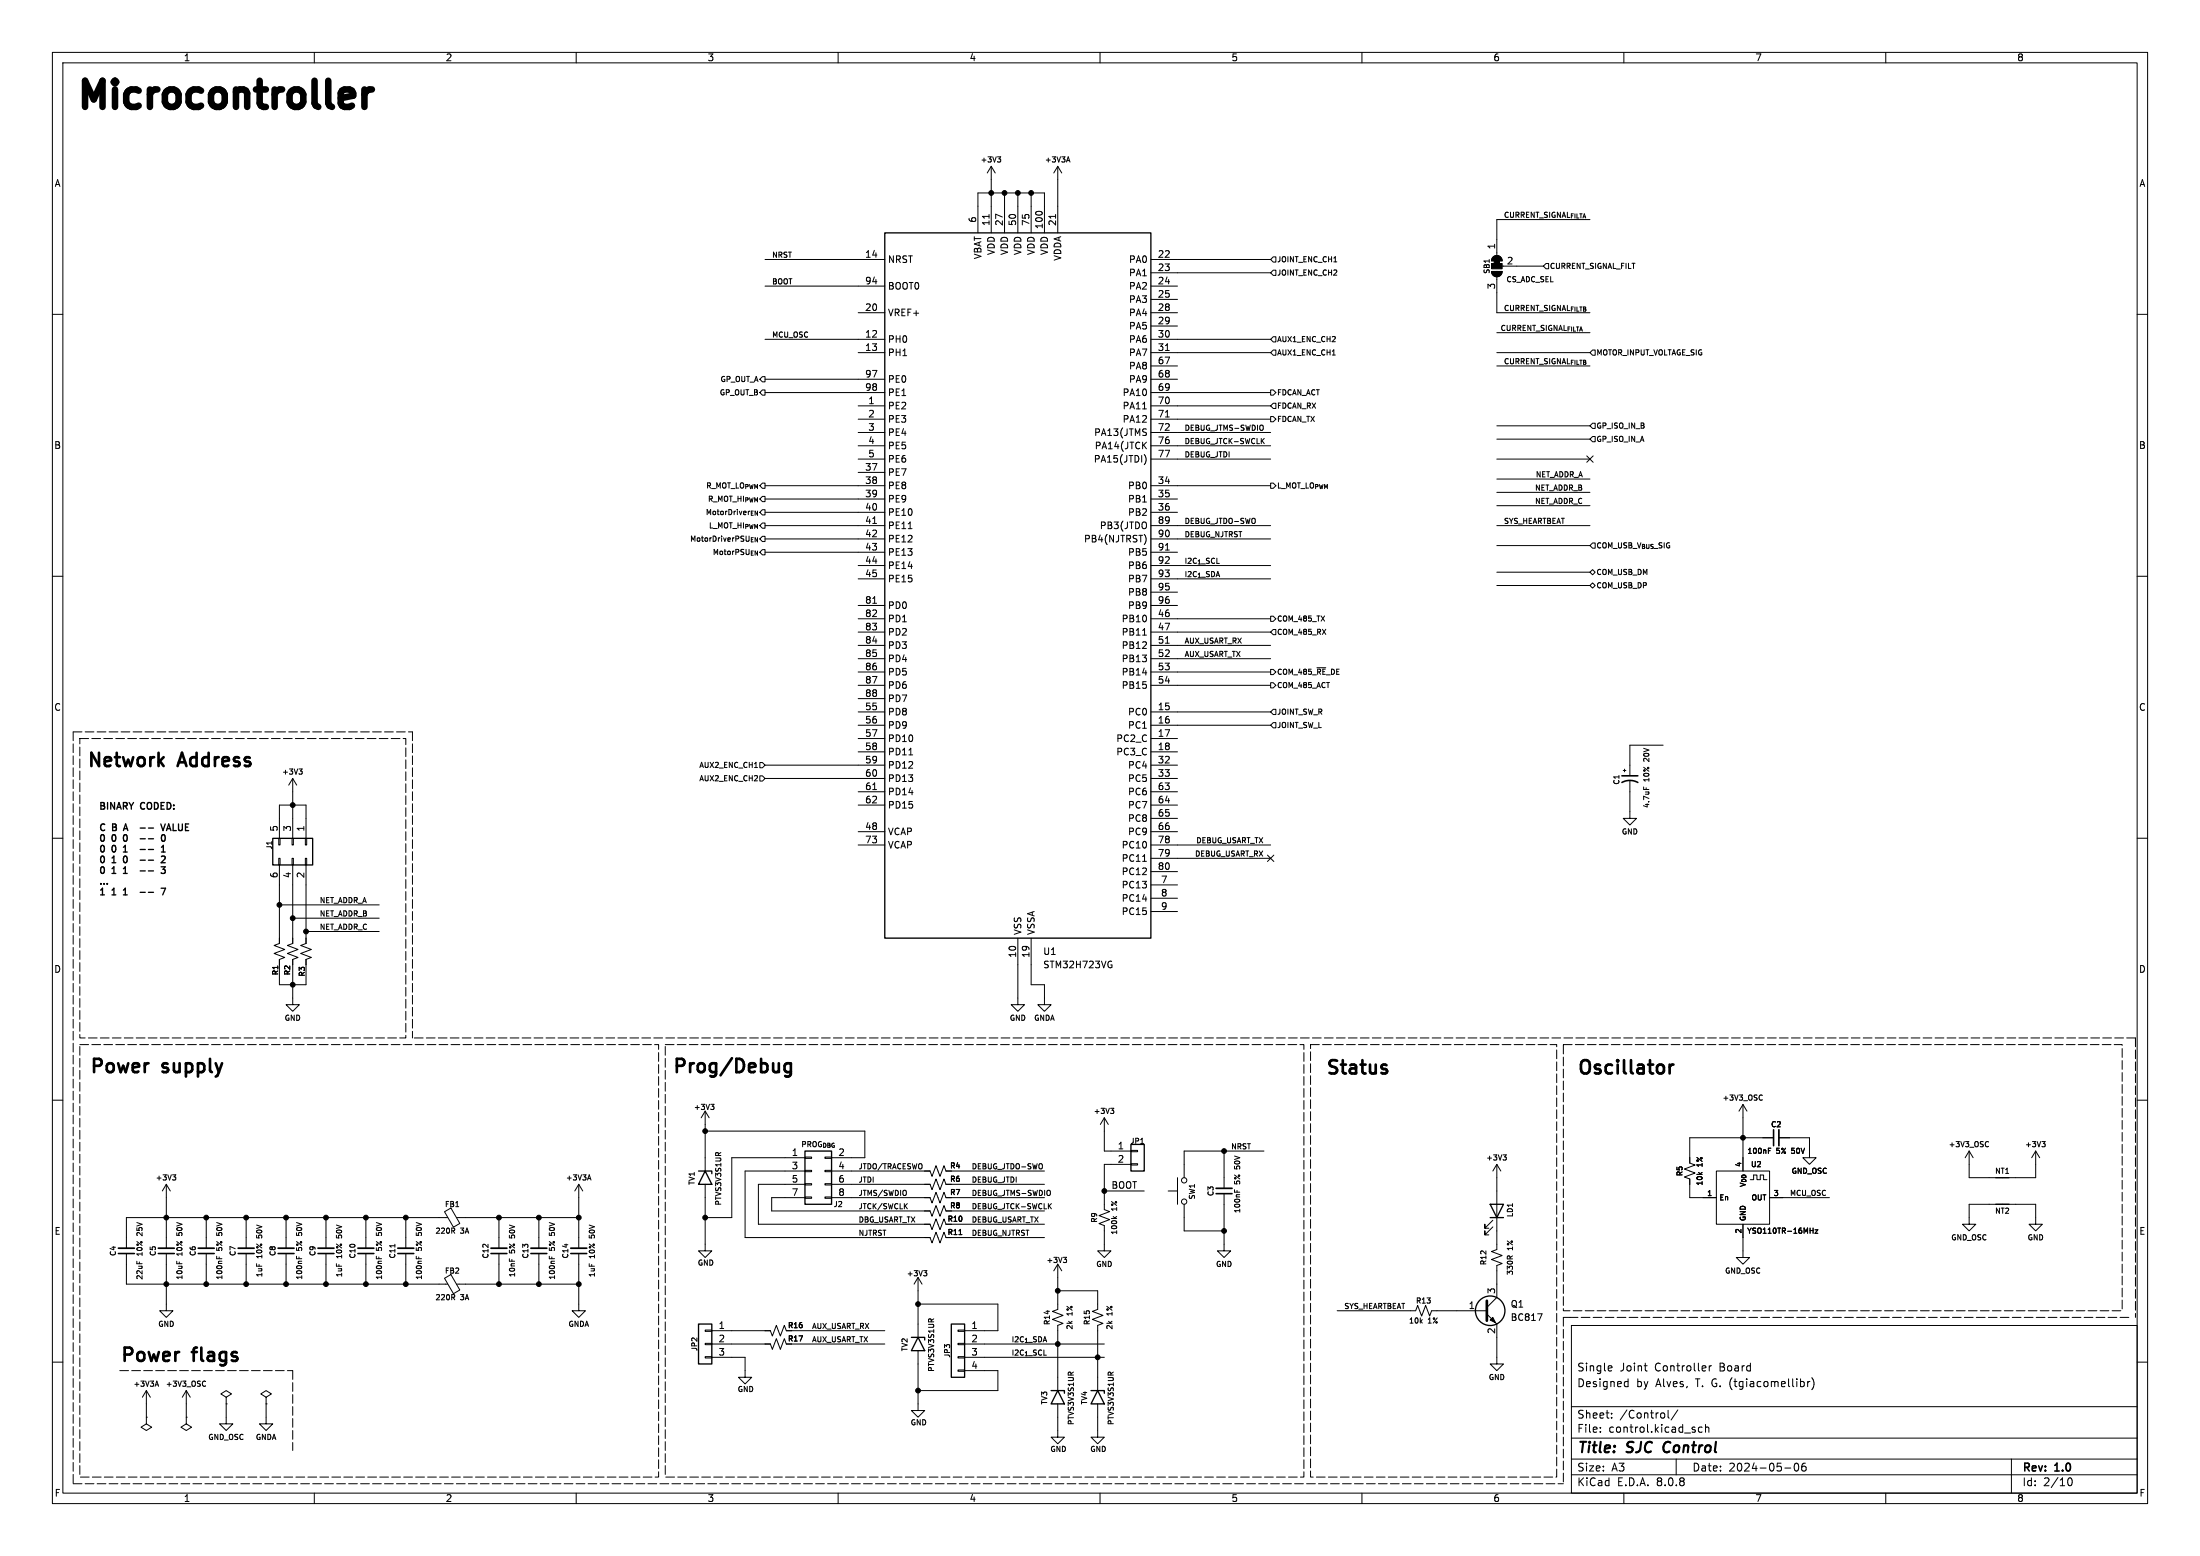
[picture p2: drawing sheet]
<svg xmlns="http://www.w3.org/2000/svg" width="420mm" height="297mm" viewBox="0 0 420 297" stroke-linecap="round" stroke-linejoin="round" font-family="sans-serif">
<g fill="none" stroke="#000" stroke-width=".19">
<path d="M10 10h400v277h-400zM12 12h396v273h-396zM60 10v2M110 10v2M160 10v2M210 10v2M260 10v2M310 10v2M360 10v2M189.2 31.8l-.7 1.2M189.2 31.8v12.7M189.2 31.8l.8 1.2"/>
<path d="M190.4 29.9h.6l-.3 .4 .3 .1v.3l-.2 .2h-.2M191.8 36.8v7.7M194.3 36.8v7.7M196.8 36.8v7.7M201.9 31.8v12.7M201.9 31.8l-.7 1.2M201.9 31.8l.8 1.2M203.7 30.6h.5M203.9 29.9l.4 1M146 49.5h22.9M146 54.6h22.9M163.8 59.7h5.1"/>
<path d="M186.7 44.5v-7.7h12.7v7.7M188.8 40.9v.8M201.5 40.9v.8M219.7 49.5h22.9M219.7 59.7h5.1M219.7 52.1h22.9M219.7 54.6h5.1M219.7 57.2h5.1M243.1 49h.5v1h-.5l-.5-.5zM243.1 51.6h.5v1h-.5l-.5-.5zM284.7 51.8h2.1a1.02 1.02 0 0 1-1.1 1 1.02 1.02 0 0 1-1-1zM285 49.1a1.02 1.02 0 0 1 1.1-.3 1.02 1.02 0 0 1 .7 1h-2.1z"/>
<path d="M285.7 52.8v6.9h17.8M286.8 50.8h7.8M295.1 50.3h.5v1h-.5l-.5-.5zM303.5 41.9h-17.8v6.9M10 60h2M145.5 71.9h.5v1h-.5l-.4-.5zM145.5 74.4h.5v1h-.5l-.4-.5zM146 64.8h22.9M146 72.4h22.9M146 74.9h22.9M163.8 77.5h5.1M163.8 67.3h5.1"/>
<path d="M218.1 78h.8M219.7 77.5h22.9M219.7 64.8h22.9M219.7 67.3h22.9M219.7 62.2h5.1M219.7 69.9h5.1M219.7 72.4h5.1M219.7 74.9h22.9M222.5 66.9h.7M222.5 79.6h.7M242.6 79.5h.5l.5 .5-.5 .5h-.5zM242.6 74.4h.5l.5 .5-.5 .5h-.5z"/>
<path d="M243.1 66.8h.5v1h-.5l-.5-.5zM243.1 64.3h.5v1h-.5l-.5-.5zM243.1 77h.5v1h-.5l-.5-.5zM254.3 67.8h.6M285.7 67.3h17.8M285.7 69.9h17.8M285.7 63.5h17.8M303.5 67.3l.5-.5h.5v1h-.5zM408 60h2M145.5 97.3h.5v1h-.5l-.4-.5zM146 92.7h22.9M146 95.3h22.9"/>
<path d="M146 97.8h22.9M163.8 80h5.1M163.8 82.6h5.1M163.8 90.2h5.1M163.8 85.1h5.1M163.8 87.6h5.1M166.6 99.9h.7M218.3 84.9l.6 .8M218.5 86.8a1.47 1.47 0 0 1-.1 1.9M218.7 81.9h.2M218.8 82.6v.4M218.9 84.4l-.8 .7"/>
<path d="M219.7 80h22.9M219.7 82.6h22.9M219.7 92.7h22.9M219.7 95.3h5.1M219.7 97.8h5.1M219.7 85.1h22.9M219.7 87.6h22.9M240.9 84.1l.5 .6M241 81.2l.2 .3-.2 .6M241.4 83.7l-.6 .6M242.6 92.2h.5l.5 .5-.5 .5h-.5zM285.7 87.6h17.8"/>
<path d="M285.7 81.3h17.8M285.7 83.8h17.8M285.7 94h17.8M285.7 96.5h17.8M285.7 91.4h17.8M302.9 87l1.2 1.2M303.5 81.3l.5-.5h.5v1h-.5zM304 83.3h.5v1h-.5l-.5-.5zM304.1 87l-1.2 1.2M10 110h2M145.5 102.4h.5v1h-.5l-.4-.5zM146 100.3h22.9"/>
<path d="M146 102.9h22.9M146 105.4h22.9M163.8 108h5.1M163.8 110.5h5.1M163.8 118.1h5.1M163.8 115.6h5.1M166.6 115.2h.7M173.4 100.9h.7M218.6 102.2l.2 .6-.2 .9M219.7 100.3h22.9M219.7 102.9h22.9M219.7 105.4h5.1"/>
<path d="M219.7 108h22.9M219.7 110.5h22.9M219.7 118.1h22.9M219.7 115.6h5.1M219.7 113h5.1M222.5 105h.7M242.6 117.6h.5l.5 .5-.5 .5h-.5zM285.7 100.3h17.8M285.7 111.8h17.8M285.7 109.2h17.8M285.7 104.1h17.8M303.5 109.2l.5-.5 .5 .5-.5 .5z"/>
<path d="M303.5 104.1l.5-.5h.5v1h-.5zM303.5 111.8l.5-.5 .5 .5-.5 .5zM408 110h2M163.8 135.9h5.1M163.8 138.4h5.1M163.8 120.7h5.1M163.8 123.2h5.1M163.8 125.7h5.1M163.8 128.3h5.1M163.8 130.8h5.1M163.8 133.4h5.1M218.1 121.2h.8"/>
<path d="M219.7 135.9h22.9M219.7 138.4h22.9M219.7 120.7h22.9M219.7 123.2h22.9M219.7 125.7h22.9M219.7 128.3h22.9M219.7 130.8h22.9M222.5 122.8h.7M242.6 130.3h.5l.5 .5-.5 .5h-.5zM242.6 127.8h.5l.5 .5-.5 .5h-.5zM243.1 120.2h.5v.9h-.5l-.5-.4zM243.1 135.4h.5v1h-.5l-.5-.5z"/>
<path d="M243.1 137.9h.5v1h-.5l-.5-.5zM251.4 127.5h1.7M10 160h2M55.9 148.6v11.4M55.9 148.6l-.8 1.3M55.9 148.6l.7 1.3M57.1 146.8h.6l-.3 .4 .2 .1 .1 .3-.2 .2h-.3M144 146.5h.6M145.1 145.5h.4l.5 .6-.5 .5h-.4zM145.1 148.1h.4l.5 .5-.5 .5h-.4zM146 146.1h22.9M146 148.6h22.9"/>
<path d="M163.8 141h5.1M163.8 143.5h5.1M163.8 158.8h5.1M163.8 151.1h5.1M163.8 153.7h5.1M166.6 150.7h.7M173.5 144.1h.7M219.7 141h5.1M219.7 143.5h5.1M219.7 146.1h5.1M219.7 148.6h5.1M219.7 158.8h5.1"/>
<path d="M219.7 151.1h5.1M219.7 153.7h5.1M219.7 156.2h5.1M309.9 147.1h.5M310.1 146.8v.5M311.1 149.1v7.1h1.3l-1.3 1.3-1.2-1.3h1.2M313.8 150.2v.5M317.5 142.2h-6.4v5.9M408 160h2M53.2 160h.3v1.3h-.3zM53.2 163.8h.3v1.3h-.3zM53.3 165.1v15l-1 .4 2.1 .7-2.1 .8 2.1 .8-1.1 .3v4.9h5.1v-4.9l1-.3-2-.8 2-.8-2-.7 1-.4v-15"/>
<path d="M53.3 160v-6.3h5.1v6.3M53.3 172.7h19.1M55.8 160h.2v1.3h-.2zM55.8 163.8h.2v1.3h-.2zM55.9 165.1v15l-1 .4 2 .7-2 .8 2 .8-1 .3v8.7h1.2l-1.2 1.2-1.3-1.2h1.3M55.9 175.3h16.5M58.3 160h.2v1.3h-.2zM58.3 163.8h.2v1.3h-.2zM58.4 177.8h14M163.8 161.3h5.1M194.3 179.1v12.7h1.3l-1.3 1.2-1.3-1.2h1.3M196.8 179.1v8.9h2.6v3.8h1.3l-1.3 1.2-1.3-1.2h1.3"/>
<path d="M218.1 164.4h.8M219.7 168.9h5.1M219.7 161.3h22.9M219.7 163.8h22.9M219.7 171.5h5.1M219.7 166.4h5.1M219.7 174h5.1M242 163.2l1.2 1.2M243.2 163.2l-1.2 1.2M211.9 183.5h.3M212 184.2h.3v.4l-.4 .1M10 210h2"/>
<path d="M134.6 215.9h30.5v5.1h-6.4M134.6 212.1v11.4M134.6 212.1l.8 1.3M134.6 212.1l-.7 1.3M135.7 210.8h.6l-.3 .4 .3 .1v.3l-.2 .2h-.3M210.8 213.4v6.3h5.1M210.8 213.4l-.7 1.2M210.8 213.4l.8 1.2M212 211.5h.6l-.3 .4 .3 .1v.4l-.2 .1h-.2M215.9 219.6h1.3v.2h-1.3zM217.8 218.3h.5M233.7 219.7v7.1"/>
<path d="M241.3 219.7h-15.2v5.1M332.7 210.8v12.7M332.7 210.8l-.7 1.3M332.7 210.8l.8 1.3M336.2 209l.2 .1M336.4 209.9l-.2 .1M337.6 219.6h.3M337.6 219.2h.5M338.6 217.2h-16v4.8l1 .4-2 .7 2 .8-2 .8 1 .3v3.6h5.1M339.6 217.2h5.8v3.8h1.3l-1.3 1.2-1.2-1.2h1.2M375.9 219.7v5.1h12.7v-5.1M375.9 219.7l-.7 1.3"/>
<path d="M375.9 219.7l.8 1.3M379.4 217.9l.2 .1M379.6 218.8l-.2 .1M388.6 219.7l-.7 1.3M388.6 219.7l.8 1.3M389.8 217.9h.6l-.3 .4 .3 .1v.3l-.2 .2h-.2M408 210h2M24.1 239.3v5.8h61.4M31.7 239.3v10.9h1.3l-1.3 1.3-1.2-1.3h1.2M31.7 226.1v12.2M31.7 226.1l-.7 1.2M31.7 226.1l.8 1.2"/>
<path d="M32.9 224.2h.7l-.4 .4 .3 .1 .1 .4-.2 .1h-.3M39.4 232.4v5.9M39.4 239.3v5.8M41.4 239.8v.5M41.8 239.9v.4M47 232.4v5.9M47 239.3v5.8M54.6 232.4v5.9M54.6 239.3v5.8M56.6 239.8v.5M57.1 239.9v.4M62.2 232.4v5.9"/>
<path d="M62.2 239.3v5.8M69.8 232.4v5.9M69.8 239.3v5.8M71.8 239.8v.5M72.3 239.9v.4M75.4 237.5v.6M77.5 232.4v5.9M77.5 239.3v5.8M79.5 239.8v.5M79.9 239.9v.4M84.9 231.3l1.2-.7 1.7 2.9-1.2 .7zM85.5 232.4h-61.4v5.9"/>
<path d="M86.5 234.9l.3 .5M86.8 234.5v.3M87.1 232.4h23.4M95.2 232.4v5.9M95.2 239.3v5.8M102.9 232.4v5.9M102.9 239.3v5.8M104.9 239.8v.5M105.3 239.9v.4M110.5 239.3v10.9h1.3l-1.3 1.3-1.3-1.3h1.3M110.5 226.1l-.8 1.2M110.5 226.1v12.2"/>
<path d="M110.5 226.1l.8 1.2M112.3 225h.4M112.5 224.2l.3 1M134.6 226.1v12.7h-1.3l1.3 1.2 1.3-1.2h-1.3M153.7 228.5h1.2v.2h-1.2zM153.7 225.9h1.2v.3h-1.2zM153.7 223.4h1.2v.2h-1.2zM153.7 220.9h1.2v.2h-1.2zM153.7 223.5h-11.5v12.7h35.3l.4 1 .8-2 .8 2 .7-2 .4 1M153.7 226.1h-8.9v7.6h32.7l.4 1 .8-2 .8 2 .7-2 .4 1M153.7 228.6h-6.4v2.5h30.2l.4 1.1 .8-2.1 .8 2.1 .7-2.1 .4 1h18.8M153.7 221h-14v11.4h-5.1"/>
<path d="M157.5 228.5h1.2v.2h-1.2zM157.5 225.9h1.2v.3h-1.2zM157.5 223.4h1.2v.2h-1.2zM157.5 220.9h1.2v.2h-1.2zM158.7 228.6h18.8l.4 1 .8-2 .8 2 .7-2 .4 1h18.8M158.7 223.5h18.8l.4 1 .8-2 .8 2 .7-2 .4 1h18.8M158.7 226.1h18.8l.4 1 .8-2.1 .8 2.1 .7-2.1 .4 1.1h18.8M172.8 230.2l.4 .5M173 227.3v.8M173.2 229.7l-.6 .6M181.6 236.2h17.8M181.6 233.7h17.8"/>
<path d="M183.1 235.7h.5M200.3 230.2l.4 .5M200.4 227.2l.1 .3-.1 .6M200.7 229.7l-.6 .6M203 240h.6l-.3 .4 .3 .1v.3l-.2 .2h-.3M210.8 227.3h7.6M212.5 232.2l.4 .4M213.2 232.2l-.4 .3M215.9 222.1h1.3v.3h-1.3zM215.9 222.2h-5.1v8.7l1 .4-2 .7 2 .8-2 .8 1 .3v4.9h-1.3l1.3 1.2 1.3-1.2h-1.3M223 227.3h1.8M224.8 224.8v5.1"/>
<path d="M226.1 229.9v5h7.6M233.7 227.8v11h-1.3l1.3 1.2 1.2-1.2h-1.2M235.7 227.1v.5M236.2 227.2v.4M285 234.2l-1.5 1.5v-.8v.8h.7M285 232.9l-1.5 1.5v-.7v.7h.7M285.7 222.2v16.3l-1 .4 2.1 .7-2.1 .8 2.1 .8-1.1 .4v6l-1.9 2M285.7 222.2l-.7 1.3M285.7 222.2l.8 1.3M286.9 220.4h.7l-.4 .4 .3 .1 .1 .3-.2 .2h-.3M287.8 239.8h.4M288.7 239.7l-.4 .4"/>
<path d="M327.7 223.5h10.1v10.2h-10.1zM332.7 233.7v6.3h1.3l-1.3 1.3-1.2-1.3h1.2M334.1 225.2h.7v-.9h.6v.9h.6v-.9h.7v.9h.6M337.8 228.6h11.4M345.6 234.9h.5M346.1 234.4v1M346.5 234.7h.5l-.5 .7h.5M375.9 233.7h-1.3l1.3 1.2 1.3-1.2h-1.3v-3.8h12.7v3.8h1.3l-1.3 1.2-1.3-1.2h1.3M26.1 240.7v.5M33.7 240.7v.5M84.9 244l1.2-.7 1.7 2.9-1.2 .7zM86.5 247.6l.3 .5"/>
<path d="M86.8 247.2v.3M87.1 245.1h23.4M97.2 240.3v.4M134.6 259h1.3v.2h-1.3zM134.6 256.4h1.3v.3h-1.3zM134.6 253.9h1.3v.2h-1.3zM135.9 259.1h6.3v3.8h-1.2l1.2 1.3 1.3-1.3h-1.3M135.9 256.5h11.2l.3 1.1 .8-2.1 .8 2.1 .7-2.1 .4 1M135.9 254h11.2l.3 1 .8-2 .8 2 .7-2 .4 1M151.1 254h17.8M151.1 256.5h17.8M175.3 257.8v11.4h-1.3l1.3 1.3 1.2-1.3h-1.2"/>
<path d="M175.3 243.8l.7 1.3M175.3 243.8v11.5M175.3 243.8l-.8 1.3M175.3 248.9h15.2v5.1h-6.4M176.3 242.5h.6l-.3 .4 .3 .1v.3l-.1 .2h-.3M182.9 259h1.2v.2h-1.2zM182.9 256.4h1.2v.3h-1.2zM182.9 253.9h1.2v.2h-1.2zM184.1 256.5h26.7M184.1 259.1h26.7M201.9 241.3v8.6l-1 .4 2 .8-2 .7 2 .8-1 .4v12.4M201.9 246.4h7.6v3.5l-1 .4 2.1 .8-2.1 .7 2.1 .8-1.1 .4v12.4"/>
<path d="M201.9 241.3l.8 1.3M201.9 241.3l-.7 1.3M255.3 250.2h15l.3-1 .8 2 .8-2 .7 2 .4-1h10.5M283.8 250.8l1.9 1.9v7.6h-1.2l1.2 1.3 1.3-1.3h-1.3M293.5 250.8h.9l-.6 1.2M300 253h108v32h-108zM10 260h2M27.9 270.5v1.3l1.1 .6-1.1 .6-1-.6 1-.6M27.9 270.5h.1M27.9 265.4l-.7 1.3M27.9 265.4v5.1M27.9 265.4l.8 1.3"/>
<path d="M29.7 264.3h.5M29.9 263.6l.4 1M35.6 270.5v1.3l1 .6-1 .6-1.1-.6 1.1-.6M35.6 270.5h.1M35.6 265.4l-.8 1.3M35.6 265.4v5.1M35.6 265.4l.7 1.3M39.1 263.6l.2 .1M39.3 264.5l-.2 .1M43.2 266.7l1-.6-1-.7-1 .7 1 .6v1.3M43.2 268h.1M43.2 268v3.8h1.2l-1.2 1.2-1.3-1.2h1.3"/>
<path d="M50.8 266.7l1-.6-1-.7-1 .7 1 .6v1.3M50.8 268h.1M50.8 268v3.8h1.3l-1.3 1.2-1.3-1.2h1.3M182.9 261.5h1.2v.2h-1.2zM184.1 261.6h6.4v3.8h-15.2M201.9 268v6.3h-1.2l1.2 1.3 1.3-1.3h-1.3M209.5 268v6.3h-1.2l1.2 1.3 1.3-1.3h-1.3M300 278.5h108M300 274.5h108M300 268.5h108M305.5 273.2v.2M305.5 272.5v.1"/>
<path d="M307.2 260.7l.5 .1v.2l-.7 .2M307.7 270.5v.2M307.7 269.8v.1M307.7 261.6l-.5 .1M310.4 263.7l.4 .1M310.8 263.2v1.5M310.8 264.6l-.4 .1M313.9 260.7h.5M314.3 261.7h.1M318.4 269.2v1.3l.3 .2M320 278.5v3M320.3 269.1l-1.3 1.9"/>
<path d="M324.9 272.5l-.4-.1-.3 .3 .2 .6h.5M325.6 272.5l.2-.1 .4 .1v.9M325.6 271.9v1.5M326.3 260.7v1M326.7 260.7l-.3 .1-.1 .2M342.7 279.4l.2-.1a.8 .8 0 0 1 .5 .7 .8 .8 0 0 1-.5 .8l-.2-.2-.2-.4zM344.2 263.7l.2 .3v.4l-.2 .3M344.7 279.3a.59 .59 0 0 0-.8 .6v.6l.2 .2 .4 .1 .2-.2 .1-.5-.1-.2h-.5l-.3 .2M345.1 263.7v1M345.5 263.7l-.3 .1-.1 .2M345.9 263a1.72 1.72 0 0 1 0 2.3M384 278.5v6.5"/>
<path d="M408 260h2M60 285v2M110 285v2M160 285v2M210 285v2M260 285v2M300 281.5h108M310 285v2M340.7 280.2h1.2M360 285v2M394.7 282.7l.2-.5 .2-.1a.8 .8 0 0 1 .5 .7 .8 .8 0 0 1-.5 .8l-.2-.2-.2-.4"/>
<circle cx="226.1" cy="229.4" r=".51"/>
<circle cx="226.1" cy="225.3" r=".51"/>
</g>
<path d="M317.8 275.5a1.27 1.27 0 0 0 0 1.6" fill="none" stroke="#000" stroke-width=".4"/>
<g fill="none" stroke="#000" stroke-width=".33">
<path d="M339.6 215.6v3.1M22.6 238.3h3.1M30.2 238.3h3.1M37.8 238.3h3.1M45.5 238.3h3M53.1 238.3h3M60.7 238.3h3.1M68.3 238.3h3.1M75.9 238.3h3.1M93.7 238.3h3.1M101.3 238.3h3.1M109 238.3h3"/>
<path d="M232.2 226.8h3"/>
</g>
<g fill="none" stroke="#000" stroke-width=".3">
<path d="M309.6 149.4a3.2 3.2 0 0 1 3.1 0M309.6 148.1h3.1M338.6 215.6v3.1M22.6 239.3h3.1M30.2 239.3h3.1M37.8 239.3h3.1M45.5 239.3h3M53.1 239.3h3M60.7 239.3h3.1M68.3 239.3h3.1M75.9 239.3h3.1M93.7 239.3h3.1"/>
<path d="M101.3 239.3h3.1M109 239.3h3M232.2 227.8h3"/>
</g>
<g fill="none" stroke="#000" stroke-width=".25">
<path d="M168.9 44.5h50.8v134.6h-50.8zM23.6 159.6v.7M23.7 158.2h.6M24 157.3l-.4 1.2M26.8 158.1h.9M28.3 158.1h1M30.7 157.3l.4 1.2 .4-1.2M31 159.4l.1-.1a.68 .68 0 0 1 .5 .7 .68 .68 0 0 1-.5 .6 .84 .84 0 0 1-.1-1.2zM31.8 158.5l.4-1.2 .4 1.2M31.9 158.2h.6M23.6 162.6h.7M23.6 166.7h.7"/>
<path d="M23.6 170.8h.7M23.6 163.6v.8M23.7 161.7h-.1M23.7 165.8h-.1M23.7 169.8l-.1 .1M26.8 160.1h.9M26.8 162.1h.9M26.8 164.2h.9M26.8 166.2h.9M26.8 170.3h.9M28.3 160.1h1M28.3 162.1h1"/>
<path d="M28.3 164.2h1M28.3 166.2h1M28.3 170.3h1M30.8 165.4h.7l-.4 .5 .4 .2v.5l-.2 .1-.5-.1M30.8 169.5h.8l-.5 1.3M30.8 163.5l.5-.1 .2 .4-.7 .9h.7M30.8 162.6h.7M30.8 161.7l.4-.3v1.2M52.1 160h7.6v5.1h-7.6zM153.7 219.7h5v10.2h-5zM215.9 218.4h2.5v5.1h-2.5zM133.3 223.5h2.6v.5"/>
<path d="M134.6 223.5l1.3 2.6h-2.6zM284.5 229.9h2.5l-1.3 2.5zM284.5 232.4h2.5M381 224.8h2.5M381 229.9h2.5M133.3 252.7h2.6v7.6h-2.6zM174 255.3h2.5v.5M175.3 255.3l1.2 2.5h-2.5zM181.6 252.7h2.5v10.2h-2.5zM200.7 265.4h2.5v.5M201.9 265.4l1.3 2.6h-2.5zM208.3 265.4h2.5v.5"/>
<path d="M209.5 265.4l1.3 2.6h-2.5z"/>
<circle cx="284.5" cy="250.2" r="2.82"/>
</g>
<path d="M151 203v2a.69 .69 0 0 1-1.1 .4M151 203.1l-.7-.1-.5 .4v.8l.2 .3 .3 .1 .7-.1M318.7 203.2v1.7M319.5 203.2a.65 .65 0 0 0-.8 .5M283.8 248.3v3.8" fill="none" stroke="#000" stroke-width=".51"/>
<g fill="#000" stroke="#000" stroke-width=".19">
<path d="M284.7 50.3h2.1v1h-2.1zM284.7 51.8h2.1a1.02 1.02 0 0 1-1.1 1 1.02 1.02 0 0 1-1-1zM285.2 49.8h1.1v.5h-1.1zM285 49.1a1.02 1.02 0 0 1 1.1-.3 1.02 1.02 0 0 1 .7 1h-2.1zM284.5 252l.5-.5 .5 1z"/>
<circle cx="189.2" cy="36.8" r=".46"/>
<circle cx="191.8" cy="36.8" r=".46"/>
<circle cx="194.3" cy="36.8" r=".46"/>
<circle cx="196.8" cy="36.8" r=".46"/>
<circle cx="55.9" cy="153.7" r=".46"/>
<circle cx="53.3" cy="172.7" r=".46"/>
<circle cx="55.9" cy="175.3" r=".46"/>
<circle cx="58.4" cy="177.8" r=".46"/>
<circle cx="55.9" cy="188" r=".46"/>
<circle cx="134.6" cy="215.9" r=".46"/>
<circle cx="233.7" cy="219.7" r=".46"/>
<circle cx="332.7" cy="217.2" r=".46"/>
<circle cx="31.7" cy="232.4" r=".46"/>
<circle cx="39.4" cy="232.4" r=".46"/>
<circle cx="47" cy="232.4" r=".46"/>
<circle cx="54.6" cy="232.4" r=".46"/>
<circle cx="62.2" cy="232.4" r=".46"/>
<circle cx="69.8" cy="232.4" r=".46"/>
<circle cx="77.5" cy="232.4" r=".46"/>
<circle cx="95.2" cy="232.4" r=".46"/>
<circle cx="102.9" cy="232.4" r=".46"/>
<circle cx="110.5" cy="232.4" r=".46"/>
<circle cx="134.6" cy="232.4" r=".46"/>
<circle cx="210.8" cy="227.3" r=".46"/>
<circle cx="233.7" cy="234.9" r=".46"/>
<circle cx="31.7" cy="245.1" r=".46"/>
<circle cx="39.4" cy="245.1" r=".46"/>
<circle cx="47" cy="245.1" r=".46"/>
<circle cx="54.6" cy="245.1" r=".46"/>
<circle cx="62.2" cy="245.1" r=".46"/>
<circle cx="69.8" cy="245.1" r=".46"/>
<circle cx="77.5" cy="245.1" r=".46"/>
<circle cx="95.2" cy="245.1" r=".46"/>
<circle cx="102.9" cy="245.1" r=".46"/>
<circle cx="110.5" cy="245.1" r=".46"/>
<circle cx="175.3" cy="248.9" r=".46"/>
<circle cx="201.9" cy="256.5" r=".46"/>
<circle cx="201.9" cy="246.4" r=".46"/>
<circle cx="209.5" cy="259.1" r=".46"/>
<circle cx="175.3" cy="265.4" r=".46"/>
</g>
<path d="M67.2 17.3l.2 .5v.5l-2.4 .4M69.6 17.1v3.3M71 17.1a1.28 1.28 0 0 0-1.4 .9" fill="none" stroke="#000" stroke-width="1.3"/>
<g fill="none" stroke="#000" stroke-width=".19" stroke-dasharray="1.7 .6">
<path d="M14 139.7v143.5M14 139.7h64.7M78.7 139.7v58.4M15.2 141h62.3v57.1h-62.3zM15.2 199.4h110.5v82.5h-110.5zM127 199.4h121.9v82.5h-121.9zM250.2 199.4h47v82.5h-47zM298.4 199.4h106.7v50.8h-106.7zM407.7 198.1h-329M407.7 198.1v53.4M298.4 251.5v31.7M299.7 251.5h-1.3"/>
<path d="M406.4 251.5h-106.7M22.9 261.6h33M55.9 261.6v15.3M14 283.2h284.4"/>
</g>
<text font-size="7" x="14.2" y="21.1">Microcontroller</text>
<g font-size="3.5">
<text x="16.5" y="146.6">Network</text>
<text x="34.3" y="146.6">Address</text>
<text x="17" y="205">Power</text>
<text x="31.2" y="205">supply</text>
<text x="128.3" y="205">Prog/Debug</text>
<text x="253" y="205.2">Status</text>
<text x="301" y="205.2">Oscillator</text>
<text x="22.9" y="260.1">Power</text>
<text x="37.1" y="260.1">flags</text>
</g>
<g font-size="2.8">
<text x="301" y="277.9">Title:</text>
<text x="310.6" y="277.9">SJC</text>
<text x="318.4" y="277.9">Control</text>
</g>
<g font-size="2.1">
<text x="301" y="262">Single</text>
<text x="309.2" y="262">Joint</text>
<text x="315.9" y="262">Controller</text>
<text x="328.4" y="262">Board</text>
<text x="301" y="265">Designed</text>
<text x="312.4" y="265">by</text>
<text x="316.2" y="265">Alves,</text>
<text x="323.9" y="265">T. G. (tgiacomellibr)</text>
<text x="301" y="273.7">File:</text>
<text x="301" y="271">Sheet:</text>
<text x="307.1" y="273.7">control.kicad_sch</text>
<text x="309.2" y="271">/Control/</text>
<text x="301" y="281.1">Size:</text>
<text x="307.6" y="281.1">A3</text>
<text x="323" y="281.1">Date:</text>
<text x="330" y="281.1">2024-05-06</text>
<text x="386" y="281.3">Rev:</text>
<text x="392.4" y="281.3">1.0</text>
<text x="301" y="283.9">KiCad</text>
<text x="308.7" y="283.9">E.D.A.</text>
<text x="316.3" y="283.9">8.0.8</text>
<text x="386" y="283.9">Id:</text>
<text x="390.1" y="283.9">2/10</text>
</g>
<g font-size="1.8">
<text x="35" y="11.9">1</text>
<text x="85" y="11.9">2</text>
<text x="135" y="11.9">3</text>
<text x="185" y="11.9">4</text>
<text x="235" y="11.9">5</text>
<text x="285" y="11.9">6</text>
<text x="335" y="11.9">7</text>
<text x="385" y="11.9">8</text>
<text x="10.3" y="35.9">A</text>
<text x="408.3" y="35.9">A</text>
<text x="186.4" y="42.6" transform="rotate(-90 186.4 42.6)">6</text>
<text x="189" y="43.2" transform="rotate(-90 189 43.2)">11</text>
<text x="191.5" y="43.2" transform="rotate(-90 191.5 43.2)">27</text>
<text x="194.1" y="43.2" transform="rotate(-90 194.1 43.2)">50</text>
<text x="196.6" y="43.2" transform="rotate(-90 196.6 43.2)">75</text>
<text x="199.1" y="43.8" transform="rotate(-90 199.1 43.8)">100</text>
<text x="201.7" y="43.2" transform="rotate(-90 201.7 43.2)">21</text>
<text x="285.5" y="47.7" transform="rotate(-90 285.5 47.7)">1</text>
<text x="165.1" y="49.3">14</text>
<text x="169.4" y="50.4">NRST</text>
<text x="187.6" y="49.6" transform="rotate(-90 187.6 49.6)">VBAT</text>
<text x="190.1" y="48.8" transform="rotate(-90 190.1 48.8)">VDD</text>
<text x="192.6" y="48.8" transform="rotate(-90 192.6 48.8)">VDD</text>
<text x="195.2" y="48.8" transform="rotate(-90 195.2 48.8)">VDD</text>
<text x="197.7" y="48.8" transform="rotate(-90 197.7 48.8)">VDD</text>
<text x="200.3" y="48.8" transform="rotate(-90 200.3 48.8)">VDD</text>
<text x="202.8" y="49.9" transform="rotate(-90 202.8 49.9)">VDDA</text>
<text x="215.4" y="50.4">PA0</text>
<text x="215.4" y="52.9">PA1</text>
<text x="220.9" y="49.3">22</text>
<text x="220.9" y="51.8">23</text>
<text x="287.6" y="50.5">2</text>
<text x="165.1" y="59.4">20</text>
<text x="165.1" y="54.4">94</text>
<text x="169.4" y="55.5">BOOT0</text>
<text x="215.4" y="55.5">PA2</text>
<text x="215.4" y="58">PA3</text>
<text x="220.9" y="54.4">24</text>
<text x="220.9" y="56.9">25</text>
<text x="220.9" y="59.4">28</text>
<text x="285.5" y="55.3" transform="rotate(-90 285.5 55.3)">3</text>
<text x="165.1" y="64.5">12</text>
<text x="169.4" y="65.6">PH0</text>
<text x="169.4" y="60.6">VREF+</text>
<text x="215.4" y="60.6">PA4</text>
<text x="215.4" y="63.1">PA5</text>
<text x="215.4" y="65.6">PA6</text>
<text x="220.9" y="62">29</text>
<text x="220.9" y="64.5">30</text>
<text x="165.1" y="67.1">13</text>
<text x="169.4" y="68.2">PH1</text>
<text x="215.4" y="68.2">PA7</text>
<text x="215.4" y="70.7">PA8</text>
<text x="220.9" y="67.1">31</text>
<text x="220.9" y="69.6">67</text>
<text x="165.1" y="72.1">97</text>
<text x="165.1" y="74.7">98</text>
<text x="165.7" y="77.2">1</text>
<text x="169.4" y="73.3">PE0</text>
<text x="169.4" y="75.8">PE1</text>
<text x="214.2" y="75.8">PA10</text>
<text x="215.4" y="73.3">PA9</text>
<text x="220.9" y="72.1">68</text>
<text x="220.9" y="74.7">69</text>
<text x="220.9" y="77.2">70</text>
<text x="165.7" y="79.8">2</text>
<text x="165.7" y="82.3">3</text>
<text x="169.4" y="78.3">PE2</text>
<text x="169.4" y="80.9">PE3</text>
<text x="169.4" y="83.4">PE4</text>
<text x="208.8" y="83.4">PA13(JTMS</text>
<text x="214.2" y="78.3">PA11</text>
<text x="214.2" y="80.9">PA12</text>
<text x="220.9" y="79.8">71</text>
<text x="220.9" y="82.3">72</text>
<text x="10.3" y="85.9">B</text>
<text x="165.1" y="89.9">37</text>
<text x="165.7" y="84.8">4</text>
<text x="165.7" y="87.4">5</text>
<text x="169.4" y="86">PE5</text>
<text x="169.4" y="88.5">PE6</text>
<text x="208.7" y="88.5">PA15(JTDI)</text>
<text x="208.9" y="86">PA14(JTCK</text>
<text x="220.9" y="84.8">76</text>
<text x="220.9" y="87.4">77</text>
<text x="408.2" y="85.9">B</text>
<text x="165.1" y="92.5">38</text>
<text x="165.1" y="95">39</text>
<text x="169.4" y="91">PE7</text>
<text x="169.4" y="93.6">PE8</text>
<text x="215.2" y="93.6">PB0</text>
<text x="220.9" y="92.5">34</text>
<text x="220.9" y="95">35</text>
<text x="165.1" y="97.5">40</text>
<text x="165.1" y="100.1">41</text>
<text x="169.4" y="96.1">PE9</text>
<text x="169.4" y="98.7">PE10</text>
<text x="169.4" y="101.2">PE11</text>
<text x="209.9" y="101.2">PB3(JTDO</text>
<text x="215.2" y="96.1">PB1</text>
<text x="215.2" y="98.7">PB2</text>
<text x="220.9" y="97.5">36</text>
<text x="220.9" y="100.1">89</text>
<text x="165.1" y="102.6">42</text>
<text x="165.1" y="105.2">43</text>
<text x="165.1" y="107.7">44</text>
<text x="169.4" y="103.7">PE12</text>
<text x="169.4" y="106.3">PE13</text>
<text x="206.8" y="103.7">PB4(NJTRST)</text>
<text x="215.2" y="106.3">PB5</text>
<text x="220.9" y="102.6">90</text>
<text x="220.9" y="105.2">91</text>
<text x="220.9" y="107.7">92</text>
<text x="165.1" y="110.2">45</text>
<text x="169.4" y="108.8">PE14</text>
<text x="169.4" y="111.4">PE15</text>
<text x="215.2" y="108.8">PB6</text>
<text x="215.2" y="111.4">PB7</text>
<text x="215.2" y="113.9">PB8</text>
<text x="220.9" y="110.2">93</text>
<text x="220.9" y="112.8">95</text>
<text x="165.1" y="115.3">81</text>
<text x="165.1" y="117.9">82</text>
<text x="169.4" y="116.4">PD0</text>
<text x="169.4" y="119">PD1</text>
<text x="214" y="119">PB10</text>
<text x="215.2" y="116.4">PB9</text>
<text x="220.9" y="117.9">46</text>
<text x="220.9" y="115.3">96</text>
<text x="165.1" y="120.4">83</text>
<text x="165.1" y="122.9">84</text>
<text x="165.1" y="125.5">85</text>
<text x="169.4" y="121.5">PD2</text>
<text x="169.4" y="124.1">PD3</text>
<text x="214" y="121.5">PB11</text>
<text x="214" y="124.1">PB12</text>
<text x="220.9" y="120.4">47</text>
<text x="220.9" y="122.9">51</text>
<text x="220.9" y="125.5">52</text>
<text x="165.1" y="128">86</text>
<text x="165.1" y="130.6">87</text>
<text x="169.4" y="126.6">PD4</text>
<text x="169.4" y="129.1">PD5</text>
<text x="169.4" y="131.7">PD6</text>
<text x="214" y="126.6">PB13</text>
<text x="214" y="129.1">PB14</text>
<text x="214" y="131.7">PB15</text>
<text x="220.9" y="128">53</text>
<text x="220.9" y="130.6">54</text>
<text x="10.3" y="135.9">C</text>
<text x="165.1" y="135.6">55</text>
<text x="165.1" y="133.1">88</text>
<text x="169.4" y="136.8">PD8</text>
<text x="169.4" y="134.2">PD7</text>
<text x="215.2" y="136.8">PC0</text>
<text x="220.9" y="135.6">15</text>
<text x="408.2" y="135.9">C</text>
<text x="165.1" y="138.2">56</text>
<text x="165.1" y="140.7">57</text>
<text x="165.1" y="143.3">58</text>
<text x="169.4" y="139.3">PD9</text>
<text x="169.4" y="141.8">PD10</text>
<text x="213" y="141.8">PC2_C</text>
<text x="215.2" y="139.3">PC1</text>
<text x="220.9" y="138.2">16</text>
<text x="220.9" y="140.7">17</text>
<text x="220.9" y="143.3">18</text>
<text x="165.1" y="145.8">59</text>
<text x="165.1" y="148.3">60</text>
<text x="169.4" y="144.4">PD11</text>
<text x="169.4" y="146.9">PD12</text>
<text x="169.4" y="149.5">PD13</text>
<text x="213" y="144.4">PC3_C</text>
<text x="215.2" y="146.9">PC4</text>
<text x="215.2" y="149.5">PC5</text>
<text x="220.9" y="145.8">32</text>
<text x="220.9" y="148.3">33</text>
<text x="18.8" y="154.9">BINARY</text>
<text x="26.9" y="154.9">CODED:</text>
<text x="165.1" y="150.9">61</text>
<text x="165.1" y="153.4">62</text>
<text x="169.4" y="152">PD14</text>
<text x="169.4" y="154.5">PD15</text>
<text x="215.2" y="152">PC6</text>
<text x="215.2" y="154.5">PC7</text>
<text x="220.9" y="150.9">63</text>
<text x="220.9" y="153.4">64</text>
<text x="220.9" y="156">65</text>
<text x="18.8" y="159">C</text>
<text x="18.8" y="161">0</text>
<text x="21.5" y="161">0</text>
<text x="21.5" y="159">B</text>
<text x="24.2" y="161">0</text>
<text x="24.3" y="159">A</text>
<text x="32.9" y="159">VALUE</text>
<text x="53.1" y="158.8" transform="rotate(-90 53.1 158.8)">5</text>
<text x="55.6" y="158.8" transform="rotate(-90 55.6 158.8)">3</text>
<text x="58.2" y="158.8" transform="rotate(-90 58.2 158.8)">1</text>
<text x="165.1" y="158.5">48</text>
<text x="165.1" y="161">73</text>
<text x="169.4" y="159.6">VCAP</text>
<text x="215.2" y="157.1">PC8</text>
<text x="215.2" y="159.6">PC9</text>
<text x="220.9" y="158.5">66</text>
<text x="220.9" y="161">78</text>
<text x="18.8" y="163.1">0</text>
<text x="18.8" y="165.1">0</text>
<text x="18.8" y="167.2">0</text>
<text x="21.5" y="163.1">0</text>
<text x="21.5" y="165.1">1</text>
<text x="21.5" y="167.2">1</text>
<text x="24.2" y="163.1">1</text>
<text x="24.2" y="165.1">0</text>
<text x="24.2" y="167.2">1</text>
<text x="53.1" y="167.7" transform="rotate(-90 53.1 167.7)">6</text>
<text x="55.6" y="167.7" transform="rotate(-90 55.6 167.7)">4</text>
<text x="58.2" y="167.7" transform="rotate(-90 58.2 167.7)">2</text>
<text x="169.4" y="162.2">VCAP</text>
<text x="214" y="162.2">PC10</text>
<text x="214" y="164.7">PC11</text>
<text x="214" y="167.2">PC12</text>
<text x="220.9" y="163.6">79</text>
<text x="220.9" y="166.1">80</text>
<text x="18.8" y="169.2">...</text>
<text x="18.8" y="171.3">1</text>
<text x="21.5" y="171.3">1</text>
<text x="24.2" y="171.3">1</text>
<text x="214" y="169.8">PC13</text>
<text x="214" y="172.3">PC14</text>
<text x="221.5" y="168.7">7</text>
<text x="221.5" y="171.2">8</text>
<text x="221.5" y="173.7">9</text>
<text x="195.2" y="178.6" transform="rotate(-90 195.2 178.6)">VSS</text>
<text x="197.7" y="178.6" transform="rotate(-90 197.7 178.6)">VSSA</text>
<text x="214" y="174.9">PC15</text>
<text x="10.3" y="185.9">D</text>
<text x="194.1" y="182.9" transform="rotate(-90 194.1 182.9)">10</text>
<text x="196.6" y="182.9" transform="rotate(-90 196.6 182.9)">19</text>
<text x="199.1" y="185">STM32H723VG</text>
<text x="199.1" y="182.5">U1</text>
<text x="408.2" y="185.9">D</text>
<text x="151.1" y="220.7">1</text>
<text x="159.9" y="220.7">2</text>
<text x="213.3" y="219.5">1</text>
<text x="213.3" y="222">2</text>
<text x="151.1" y="223.3">3</text>
<text x="151.1" y="225.8">5</text>
<text x="159.9" y="223.3">4</text>
<text x="159.9" y="225.8">6</text>
<text x="212.1" y="227">BOOT</text>
<text x="151.1" y="228.3">7</text>
<text x="159.9" y="228.3">8</text>
<text x="10.3" y="235.9">E</text>
<text x="408.3" y="235.9">E</text>
<text x="280.3" y="249.9">1</text>
<text x="285.5" y="247.1" transform="rotate(-90 285.5 247.1)">3</text>
<text x="288.3" y="249.8">Q1</text>
<text x="137.1" y="253.7">1</text>
<text x="137.1" y="256.3">2</text>
<text x="185.3" y="253.7">1</text>
<text x="185.3" y="256.3">2</text>
<text x="285.5" y="254.7" transform="rotate(-90 285.5 254.7)">2</text>
<text x="288.3" y="252.3">BC817</text>
<text x="137.1" y="258.8">3</text>
<text x="185.3" y="258.8">3</text>
<text x="185.3" y="261.4">4</text>
<text x="10.3" y="285.9">F</text>
<text x="35" y="286.9">1</text>
<text x="85" y="286.9">2</text>
<text x="135" y="286.9">3</text>
<text x="185" y="286.9">4</text>
<text x="235" y="286.9">5</text>
<text x="285" y="286.9">6</text>
<text x="335" y="286.9">7</text>
<text x="385" y="286.9">8</text>
<text x="408.3" y="285.9">F</text>
</g>
<g font-size="1.4">
<text x="187.1" y="31.2">+3V3</text>
<text x="199.4" y="31.2">+3V3A</text>
<text x="287" y="41.6">CURRENT_SIGNAL_{FILTA}</text>
<text x="147.3" y="49.3">NRST</text>
<text x="243.7" y="50.3">JOINT_ENC_CH1</text>
<text x="243.7" y="52.8">JOINT_ENC_CH2</text>
<text x="284.6" y="52.4" transform="rotate(-90 284.6 52.4)">SB1</text>
<text x="295.8" y="51.5">CURRENT_SIGNAL_FILT</text>
<text x="147.3" y="54.3">BOOT</text>
<text x="287" y="59.4">CURRENT_SIGNAL_{FILTB}</text>
<text x="287.5" y="54.1">CS_ADC_SEL</text>
<text x="147.3" y="64.5">MCU_OSC</text>
<text x="243.7" y="65.5">AUX1_ENC_CH2</text>
<text x="286.3" y="63.2">CURRENT_SIGNAL_{FILTA}</text>
<text x="243.7" y="68">AUX1_ENC_CH1</text>
<text x="287" y="69.6">CURRENT_SIGNAL_{FILTB}</text>
<text x="304.7" y="68">MOTOR_INPUT_VOLTAGE_SIG</text>
<text x="137.3" y="75.7">GP_OUT_B</text>
<text x="137.4" y="73.1">GP_OUT_A</text>
<text x="243.7" y="75.7">FDCAN_ACT</text>
<text x="226.1" y="82.3">DEBUG_JTMS-SWDIO</text>
<text x="243.7" y="80.7">FDCAN_TX</text>
<text x="243.7" y="78.2">FDCAN_RX</text>
<text x="304.7" y="82">GP_ISO_IN_B</text>
<text x="226.1" y="84.8">DEBUG_JTCK-SWCLK</text>
<text x="226.1" y="87.4">DEBUG_JTDI</text>
<text x="304.7" y="84.5">GP_ISO_IN_A</text>
<text x="134.6" y="93.4">R_MOT_LO_{PWM}</text>
<text x="135" y="96">R_MOT_HI_{PWM}</text>
<text x="243.7" y="93.4">L_MOT_LO_{PWM}</text>
<text x="292.9" y="93.7">NET_ADDR_B</text>
<text x="293.1" y="91.2">NET_ADDR_A</text>
<text x="134.6" y="98.5">MotorDriver_{EN}</text>
<text x="135.2" y="101.1">L_MOT_HI_{PWM}</text>
<text x="226.1" y="100.1">DEBUG_JTDO-SWO</text>
<text x="287" y="100.1">SYS_HEARTBEAT</text>
<text x="292.9" y="96.2">NET_ADDR_C</text>
<text x="131.6" y="103.6">MotorDriverPSU_{EN}</text>
<text x="135.9" y="106.1">MotorPSU_{EN}</text>
<text x="226.1" y="102.6">DEBUG_NJTRST</text>
<text x="226.1" y="107.7">I2C_{1}_SCL</text>
<text x="304.7" y="104.9">COM_USB_V_{BUS}_SIG</text>
<text x="226.1" y="110.2">I2C_{1}_SDA</text>
<text x="304.7" y="109.9">COM_USB_DM</text>
<text x="304.7" y="112.5">COM_USB_DP</text>
<text x="243.7" y="118.8">COM_485_TX</text>
<text x="226.1" y="122.9">AUX_USART_RX</text>
<text x="226.1" y="125.5">AUX_USART_TX</text>
<text x="243.7" y="121.4">COM_485_RX</text>
<text x="243.7" y="131.5">COM_485_ACT</text>
<text x="243.7" y="129">COM_485_~{RE}_DE</text>
<text x="243.7" y="136.6">JOINT_SW_R</text>
<text x="243.7" y="139.2">JOINT_SW_L</text>
<text x="53.8" y="148">+3V3</text>
<text x="133.4" y="146.8">AUX2_ENC_CH1</text>
<text x="133.4" y="149.3">AUX2_ENC_CH2</text>
<text x="309.3" y="149.9" transform="rotate(-90 309.3 149.9)">C1</text>
<text x="315.1" y="149.2" transform="rotate(-90 315.1 149.2)">10%</text>
<text x="315.1" y="145.1" transform="rotate(-90 315.1 145.1)">20V</text>
<text x="315.1" y="154.3" transform="rotate(-90 315.1 154.3)">4.7uF</text>
<text x="228.2" y="161">DEBUG_USART_TX</text>
<text x="309.5" y="159.5">GND</text>
<text x="52.2" y="162.3" transform="rotate(-90 52.2 162.3)">J1</text>
<text x="228" y="163.6">DEBUG_USART_RX</text>
<text x="61" y="172.4">NET_ADDR_A</text>
<text x="61" y="177.5">NET_ADDR_C</text>
<text x="61" y="175">NET_ADDR_B</text>
<text x="53.3" y="186.3" transform="rotate(-90 53.3 186.3)">R1</text>
<text x="55.6" y="186.3" transform="rotate(-90 55.6 186.3)">R2</text>
<text x="58.4" y="186.5" transform="rotate(-90 58.4 186.5)">R3</text>
<text x="54.2" y="195">GND</text>
<text x="192.7" y="195">GND</text>
<text x="197.3" y="195">GNDA</text>
<text x="132.4" y="212.1">+3V3</text>
<text x="208.7" y="212.8">+3V3</text>
<text x="328.7" y="210.3">+3V3_OSC</text>
<text x="338" y="215.4">C2</text>
<text x="152.8" y="219.2">PROG_{DBG}</text>
<text x="215.7" y="218.5">JP1</text>
<text x="234.9" y="219.4">NRST</text>
<text x="283.6" y="221.7">+3V3</text>
<text x="333.5" y="220.4">100nF</text>
<text x="339.1" y="220.4">5%</text>
<text x="342.2" y="220.4">50V</text>
<text x="371.9" y="219.2">+3V3_OSC</text>
<text x="386.5" y="219.2">+3V3</text>
<text x="29.6" y="225.5">+3V3</text>
<text x="107.9" y="225.5">+3V3A</text>
<text x="132.8" y="226.3" transform="rotate(-90 132.8 226.3)">TV1</text>
<text x="163.8" y="225.8">JTDI</text>
<text x="163.8" y="223.2">JTDO/TRACESWO</text>
<text x="181.3" y="223.2">R4</text>
<text x="181.3" y="225.8">R6</text>
<text x="185.4" y="225.8">DEBUG_JTDI</text>
<text x="185.4" y="223.2">DEBUG_JTDO-SWO</text>
<text x="236.9" y="226.1" transform="rotate(-90 236.9 226.1)">5%</text>
<text x="236.9" y="222.9" transform="rotate(-90 236.9 222.9)">50V</text>
<text x="321.4" y="224.6" transform="rotate(-90 321.4 224.6)">R5</text>
<text x="325.2" y="226.4" transform="rotate(-90 325.2 226.4)">10k</text>
<text x="325.2" y="222.7" transform="rotate(-90 325.2 222.7)">1%</text>
<text x="332.5" y="222.9" transform="rotate(-90 332.5 222.9)">4</text>
<text x="333.5" y="226.8" transform="rotate(-90 333.5 226.8)">V_{DD}</text>
<text x="334.2" y="223">U2</text>
<text x="341.9" y="224.2">GND_OSC</text>
<text x="380.8" y="224.2">NT1</text>
<text x="84.8" y="230.6">FB1</text>
<text x="137.9" y="230.2" transform="rotate(-90 137.9 230.2)">PTVS3V3S1UR</text>
<text x="159" y="230.6">J2</text>
<text x="163.8" y="228.3">JTMS/SWDIO</text>
<text x="163.8" y="233.4">DBG_USART_TX</text>
<text x="163.8" y="230.9">JTCK/SWCLK</text>
<text x="180.8" y="233.4">R10</text>
<text x="181.3" y="228.3">R7</text>
<text x="181.3" y="230.9">R8</text>
<text x="185.4" y="233.4">DEBUG_USART_TX</text>
<text x="185.4" y="228.3">DEBUG_JTMS-SWDIO</text>
<text x="185.4" y="230.9">DEBUG_JTCK-SWCLK</text>
<text x="209.6" y="233.5" transform="rotate(-90 209.6 233.5)">R9</text>
<text x="213.5" y="231.1" transform="rotate(-90 213.5 231.1)">1%</text>
<text x="228.3" y="229.1" transform="rotate(-90 228.3 229.1)">SW1</text>
<text x="231.9" y="228.4" transform="rotate(-90 231.9 228.4)">C3</text>
<text x="236.9" y="231.7" transform="rotate(-90 236.9 231.7)">100nF</text>
<text x="289" y="232.5" transform="rotate(-90 289 232.5)">LD1</text>
<text x="325.8" y="228.3">1</text>
<text x="328.2" y="229.3">En</text>
<text x="333.5" y="233.2" transform="rotate(-90 333.5 233.2)">GND</text>
<text x="334.2" y="229.3">OUT</text>
<text x="338.5" y="228.3">3</text>
<text x="341.6" y="228.3">MCU_OSC</text>
<text x="380.8" y="231.9">NT2</text>
<text x="22.3" y="239.9" transform="rotate(-90 22.3 239.9)">C4</text>
<text x="27.4" y="239.7" transform="rotate(-90 27.4 239.7)">10%</text>
<text x="27.4" y="235.6" transform="rotate(-90 27.4 235.6)">25V</text>
<text x="29.9" y="239.9" transform="rotate(-90 29.9 239.9)">C5</text>
<text x="35" y="239.7" transform="rotate(-90 35 239.7)">10%</text>
<text x="35" y="235.6" transform="rotate(-90 35 235.6)">50V</text>
<text x="37.6" y="239.9" transform="rotate(-90 37.6 239.9)">C6</text>
<text x="42.6" y="238.8" transform="rotate(-90 42.6 238.8)">5%</text>
<text x="42.6" y="235.6" transform="rotate(-90 42.6 235.6)">50V</text>
<text x="45.2" y="239.9" transform="rotate(-90 45.2 239.9)">C7</text>
<text x="50.3" y="236.1" transform="rotate(-90 50.3 236.1)">50V</text>
<text x="52.8" y="239.9" transform="rotate(-90 52.8 239.9)">C8</text>
<text x="57.9" y="238.8" transform="rotate(-90 57.9 238.8)">5%</text>
<text x="57.9" y="235.6" transform="rotate(-90 57.9 235.6)">50V</text>
<text x="60.4" y="239.9" transform="rotate(-90 60.4 239.9)">C9</text>
<text x="65.5" y="236.1" transform="rotate(-90 65.5 236.1)">50V</text>
<text x="73.1" y="238.8" transform="rotate(-90 73.1 238.8)">5%</text>
<text x="73.1" y="235.6" transform="rotate(-90 73.1 235.6)">50V</text>
<text x="80.7" y="238.8" transform="rotate(-90 80.7 238.8)">5%</text>
<text x="80.7" y="235.6" transform="rotate(-90 80.7 235.6)">50V</text>
<text x="83" y="235.7">220R</text>
<text x="87.9" y="235.7">3A</text>
<text x="98.5" y="239.2" transform="rotate(-90 98.5 239.2)">5%</text>
<text x="98.5" y="236.1" transform="rotate(-90 98.5 236.1)">50V</text>
<text x="106.1" y="238.8" transform="rotate(-90 106.1 238.8)">5%</text>
<text x="106.1" y="235.6" transform="rotate(-90 106.1 235.6)">50V</text>
<text x="113.8" y="236.1" transform="rotate(-90 113.8 236.1)">50V</text>
<text x="163.8" y="235.9">NJTRST</text>
<text x="180.8" y="235.9">R11</text>
<text x="185.4" y="235.9">DEBUG_NJTRST</text>
<text x="213.5" y="235.8" transform="rotate(-90 213.5 235.8)">100k</text>
<text x="289" y="238.6" transform="rotate(-90 289 238.6)">1%</text>
<text x="332.5" y="235.6" transform="rotate(-90 332.5 235.6)">2</text>
<text x="333.4" y="235.7">YSO110TR-16MHz</text>
<text x="372.4" y="236.9">GND_OSC</text>
<text x="387" y="236.9">GND</text>
<text x="27.4" y="244.4" transform="rotate(-90 27.4 244.4)">22uF</text>
<text x="35" y="244.4" transform="rotate(-90 35 244.4)">10uF</text>
<text x="42.6" y="244.4" transform="rotate(-90 42.6 244.4)">100nF</text>
<text x="50.3" y="243.9" transform="rotate(-90 50.3 243.9)">1uF</text>
<text x="50.3" y="240.2" transform="rotate(-90 50.3 240.2)">10%</text>
<text x="57.9" y="244.4" transform="rotate(-90 57.9 244.4)">100nF</text>
<text x="65.5" y="243.9" transform="rotate(-90 65.5 243.9)">1uF</text>
<text x="65.5" y="240.2" transform="rotate(-90 65.5 240.2)">10%</text>
<text x="68" y="240.3" transform="rotate(-90 68 240.3)">C10</text>
<text x="73.1" y="244.4" transform="rotate(-90 73.1 244.4)">100nF</text>
<text x="75.7" y="240.3" transform="rotate(-90 75.7 240.3)">C11</text>
<text x="80.7" y="244.4" transform="rotate(-90 80.7 244.4)">100nF</text>
<text x="84.8" y="243.3">FB2</text>
<text x="93.4" y="240.3" transform="rotate(-90 93.4 240.3)">C12</text>
<text x="98.5" y="243.9" transform="rotate(-90 98.5 243.9)">10nF</text>
<text x="101.1" y="240.3" transform="rotate(-90 101.1 240.3)">C13</text>
<text x="106.1" y="244.4" transform="rotate(-90 106.1 244.4)">100nF</text>
<text x="108.7" y="240.3" transform="rotate(-90 108.7 240.3)">C14</text>
<text x="113.8" y="243.9" transform="rotate(-90 113.8 243.9)">1uF</text>
<text x="113.8" y="240.2" transform="rotate(-90 113.8 240.2)">10%</text>
<text x="133.1" y="241.8">GND</text>
<text x="173" y="243.8">+3V3</text>
<text x="199.7" y="241.3">+3V3</text>
<text x="209.2" y="242">GND</text>
<text x="232" y="242">GND</text>
<text x="283.9" y="241.6" transform="rotate(-90 283.9 241.6)">R12</text>
<text x="289" y="243.5" transform="rotate(-90 289 243.5)">330R</text>
<text x="329.2" y="243.3">GND_OSC</text>
<text x="83" y="248.4">220R</text>
<text x="87.9" y="248.4">3A</text>
<text x="204.9" y="251.1" transform="rotate(-90 204.9 251.1)">1%</text>
<text x="212.6" y="251.1" transform="rotate(-90 212.6 251.1)">1%</text>
<text x="256.5" y="249.9">SYS_HEARTBEAT</text>
<text x="270.2" y="249">R13</text>
<text x="30.1" y="253.5">GND</text>
<text x="108.4" y="253.5">GNDA</text>
<text x="150.3" y="256.3">R17</text>
<text x="150.3" y="253.7">R16</text>
<text x="154.9" y="256.3">AUX_USART_TX</text>
<text x="154.9" y="253.7">AUX_USART_RX</text>
<text x="193" y="256.3">I2C_{1}_SDA</text>
<text x="200.6" y="253" transform="rotate(-90 200.6 253)">R14</text>
<text x="204.9" y="253.9" transform="rotate(-90 204.9 253.9)">2k</text>
<text x="208.2" y="253" transform="rotate(-90 208.2 253)">R15</text>
<text x="212.6" y="253.9" transform="rotate(-90 212.6 253.9)">2k</text>
<text x="268.9" y="252.8">10k</text>
<text x="272.6" y="252.8">1%</text>
<text x="133.3" y="258" transform="rotate(-90 133.3 258)">JP2</text>
<text x="173.4" y="258.1" transform="rotate(-90 173.4 258.1)">TV2</text>
<text x="178.5" y="262" transform="rotate(-90 178.5 262)">PTVS3V3S1UR</text>
<text x="181.6" y="259.3" transform="rotate(-90 181.6 259.3)">JP3</text>
<text x="193" y="258.8">I2C_{1}_SCL</text>
<text x="284.1" y="263.6">GND</text>
<text x="25.4" y="264.9">+3V3A</text>
<text x="31.6" y="264.9">+3V3_OSC</text>
<text x="140.7" y="265.9">GND</text>
<text x="200.1" y="268.2" transform="rotate(-90 200.1 268.2)">TV3</text>
<text x="207.7" y="268.2" transform="rotate(-90 207.7 268.2)">TV4</text>
<text x="39.6" y="275">GND_OSC</text>
<text x="48.7" y="275">GNDA</text>
<text x="173.7" y="272.3">GND</text>
<text x="205.2" y="272.1" transform="rotate(-90 205.2 272.1)">PTVS3V3S1UR</text>
<text x="212.8" y="272.1" transform="rotate(-90 212.8 272.1)">PTVS3V3S1UR</text>
<text x="200.4" y="277.3">GND</text>
<text x="208" y="277.3">GND</text>
</g>
</svg>
